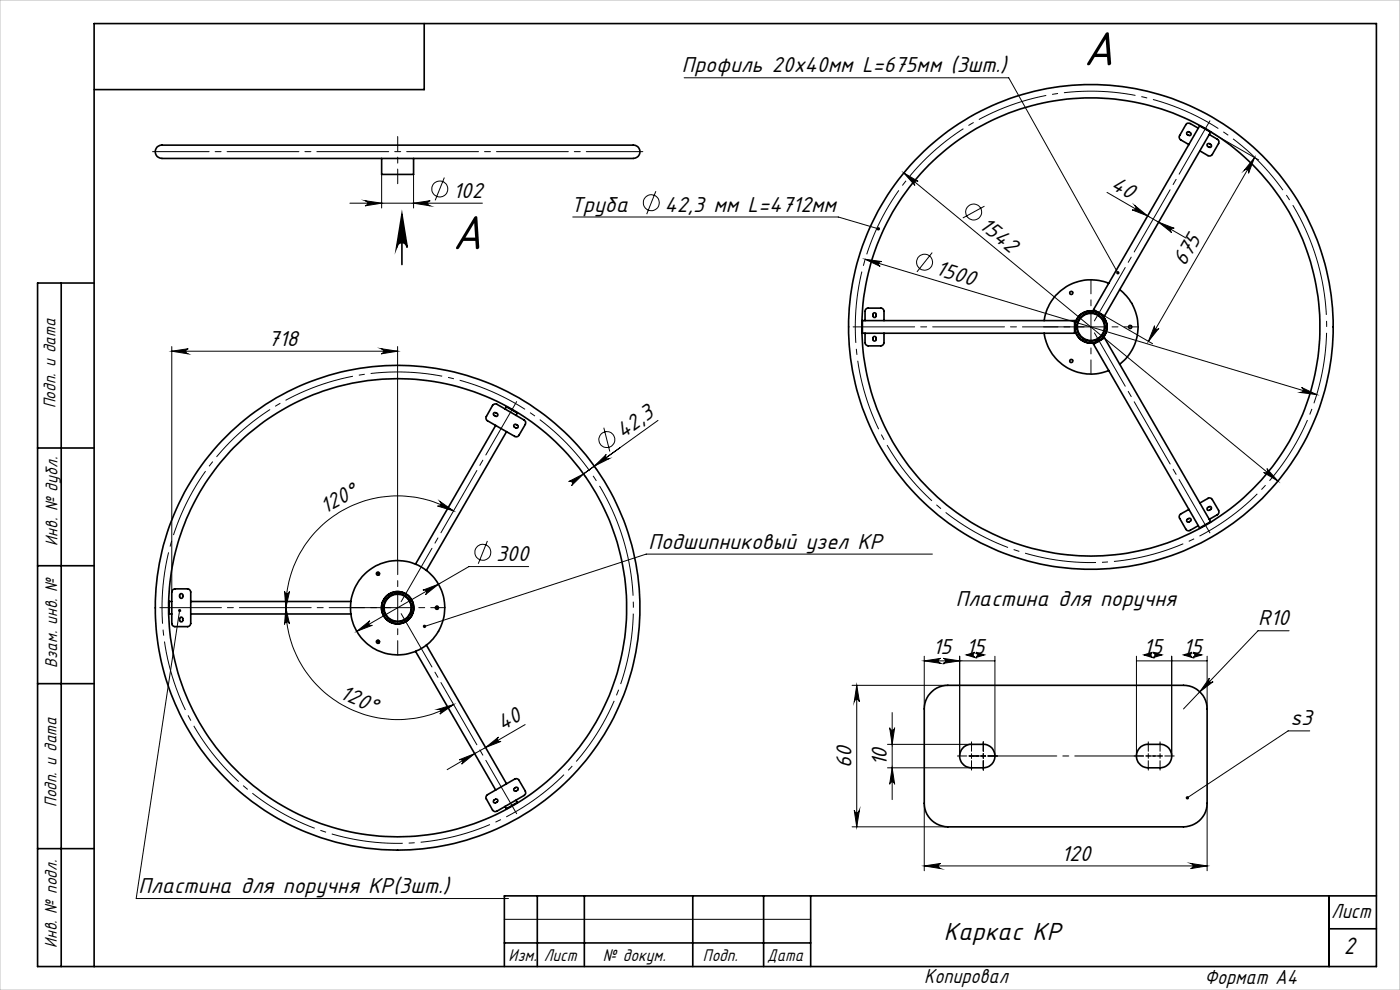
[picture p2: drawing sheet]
<svg xmlns="http://www.w3.org/2000/svg" width="297mm" height="210mm" viewBox="0 0 297 210" stroke-linecap="round" stroke-linejoin="round" font-family="sans-serif">
<g fill="none" stroke="#000" stroke-width=".21">
<path d="M145.1 16.5h68.9l23.1 41.4M81 37v7.1M87.7 37v7.1M94.3 37.7l-2 4.8M191.7 36.7l3.1 1.8a.54 .54 0 0 0-.8 .1 .54 .54 0 0 0 .1 .7zM191.7 36.7l79.4 65.4M256.8 28l10.2 5.9M266.1 33.4l-1.2 3.4a.56 .56 0 0 0-.2-.8 .56 .56 0 0 0-.8 .2zM266.1 33.4l-22.5 39M74.2 43.1h28.1M77.4 42.6l3.6 .5-3.6 .6a.55 .55 0 0 0 .6-.6 .55 .55 0 0 0-.6-.5zM87.7 43.1l3.6-.5a.55 .55 0 0 0-.6 .5 .55 .55 0 0 0 .6 .6z"/>
<path d="M121.5 46h56.3l8.5 2.5M139.1 40.6l-1.9 4.8M183.5 55l3.5 .5a.54 .54 0 0 0-.6 .3 .54 .54 0 0 0 .3 .7zM183.5 55l95.8 28.7M197.8 53.6l-3.3 4.1M208.8 43.7l-4.5 2.5M234.8 40.8l16.8 9.7M240.7 43.6l2.8 2.2-3.3-1.3a.54 .54 0 0 0 .7-.2 .54 .54 0 0 0-.2-.7zM245.8 47.1l3.3 1.3a.53 .53 0 0 0-.7 .2 .53 .53 0 0 0 .2 .7zM36.4 74.5l3.5-.5a.55 .55 0 0 0-.5 .5 .55 .55 0 0 0 .5 .6zM36.4 73.5v52.1M36.4 74.5h47.9"/>
<path d="M80.9 74l3.4 .5-3.4 .6a.55 .55 0 0 0 .5-.6 .55 .55 0 0 0-.5-.5zM84.3 73.5v45.3M231.4 69.3h.1M231.4 69.3v.1M234.3 67l10.2 5.9M244.9 69.1a.53 .53 0 0 0 .2 .7 .53 .53 0 0 0 .8-.2l-2.3 2.8zM126.1 98.9l.5 .8M126.1 98.9l-2.3 1.6M126.1 98.9l2.5-2.5a.53 .53 0 0 0-.1 .7 .53 .53 0 0 0 .7 .2zM128.1 90.7l1.3 5.1M139.6 89.2l-15.8 11.3M268.7 99.4l2.4 2.7-3-1.9a.53 .53 0 0 0 .7-.1 .53 .53 0 0 0-.1-.7z"/>
<path d="M276.1 82.2l3.2 1.5-3.5-.5a.55 .55 0 0 0 .7-.3 .55 .55 0 0 0-.4-.7zM93.3 106.4l2.9 2-3.4-1.1a.55 .55 0 0 0 .7-.2 .55 .55 0 0 0-.2-.7zM96.2 108.4a23.7 23.7 0 0 0-35.6 20.5 23.7 23.7 0 0 0 35.6 20.6M103.4 114.8l-1.9 4.8M120.7 102.2l3.1-1.7-2.6 2.5a.52 .52 0 0 0 .2-.7 .52 .52 0 0 0-.7-.1zM123.8 100.5l.6 .8M197.8 117.5h-60.7l-47 15.4M38.1 129.5l-9.2 61.1h79M60.4 125.4a.53 .53 0 0 0 .4 .5 .53 .53 0 0 0 .6-.4l-.8 3.4zM60.6 128.9l.8 3.5a.53 .53 0 0 0-.6-.5 .53 .53 0 0 0-.4 .6zM75.7 133.9l2.8-2.2a.55 .55 0 0 0-.2 .7 .55 .55 0 0 0 .7 .2zM80.1 121.7h.2"/>
<path d="M80.1 136.1h.2M80.2 121.6v.2M80.2 136.1v.1M84.3 128.9h.1M84.3 128.9v.1M89.7 125.2l3.3-1.3-2.8 2.2a.55 .55 0 0 0 .2-.7 .55 .55 0 0 0-.7-.2zM92.6 128.9h.1M92.7 128.9v.1M112.1 120.2h-12.6l-23.8 13.7M196.1 139.2v11.2M200.1 139.7l3.5 .5-3.5 .5a.53 .53 0 0 0 .5-.5 .53 .53 0 0 0-.5-.5zM203.6 139.2v21.2"/>
<path d="M205.1 138.9l1.7-.5a.68 .68 0 0 0 0 1zM207 138.4l1.8 .5-1.8 .5a.69 .69 0 0 0 0-1zM211.1 139.2v21.2M241.1 139.2v21.2M242.7 138.9l1.8-.5a.68 .68 0 0 0 0 1zM244.7 138.4l1.7 .5-1.7 .5a.69 .69 0 0 0 0-1zM248.6 139.2v21.2M251.2 138.9l1.7-.5a.65 .65 0 0 0 0 1zM253.1 138.4l1.8 .5-1.8 .5a.69 .69 0 0 0 0-1zM256.1 139.2v11.2M273.5 133.8h-6.6l-15.8 16.6M92.8 150.5l3.4-1-2.9 2a.55 .55 0 0 0 .2-.7 .55 .55 0 0 0-.7-.3z"/>
<path d="M103 158.6l2.8-2.3a.53 .53 0 0 0-.2 .8 .53 .53 0 0 0 .7 .2zM111.4 153.7l-16.5 9.6M180.8 145.4h20.3M181.8 145.4l.5 3.5a.55 .55 0 0 0-.5-.5 .55 .55 0 0 0-.6 .5zM181.8 145.4v30M188.3 157.9h17.8M188.7 154.4a.53 .53 0 0 0 .6 .5 .53 .53 0 0 0 .5-.5l-.5 3.5zM189.3 151.2v18.4M196.1 140.2h15M196.1 140.2l3.5-.5a.53 .53 0 0 0-.5 .5 .53 .53 0 0 0 .5 .5zM206.1 159.9v1M256.1 140.2h-15"/>
<path d="M256.6 143.9a.54 .54 0 0 0 0 .7 .54 .54 0 0 0 .8 0l-2.9 2.1zM277.8 155h-4.5l-21.4 14.2M97.4 161.2l3.3-1.3-2.8 2.2a.53 .53 0 0 0 .2-.7 .53 .53 0 0 0-.7-.2zM180.8 175.4h20.3M181.2 171.9a.55 .55 0 0 0 .6 .5 .55 .55 0 0 0 .5-.5l-.5 3.5zM188.3 162.9h17.8M189.3 162.9l.5 3.5a.53 .53 0 0 0-.5-.5 .53 .53 0 0 0-.6 .5zM196.1 170.4v14.3M205.6 160.4h1M256.1 170.4v14.3M107 195h65M196.1 183.7h60"/>
<path d="M196.1 183.7l3.5-.5a.55 .55 0 0 0-.5 .5 .55 .55 0 0 0 .5 .5zM252.6 183.2l3.5 .5-3.5 .5a.55 .55 0 0 0 .5-.5 .55 .55 0 0 0-.5-.5z"/>
<circle cx="93.3" cy="40.1" r="1.69"/>
<circle cx="138.2" cy="43" r="1.69"/>
<circle cx="196.1" cy="55.6" r="1.7"/>
<circle cx="206.6" cy="45" r="1.69"/>
<circle cx="128.8" cy="93.2" r="1.68"/>
<circle cx="102.4" cy="117.2" r="1.69"/>
</g>
<g fill="none" stroke="#000" stroke-width=".35">
<path d="M90 5v14h-70M33.3 31.2a4.9 4.9 0 0 1 3.1-.4h95.5a6.9 6.9 0 0 1 3.3 .3 1.5 1.5 0 0 1 .3 1.9 1.5 1.5 0 0 1-1.8 .6h-96.5a7.9 7.9 0 0 1-3.7-.3 1.43 1.43 0 0 1-.2-2.1zM81 33.6v3.4h6.7v-3.4M251.7 28.1l.4-.2 .4 .2a.32 .32 0 0 1 .1 .5 .32 .32 0 0 1-.4 .1l-.4-.2zM254.2 27.2l-1.7-1a.67 .67 0 0 0-.9 .2l-1.3 2.3a.68 .68 0 0 0 .2 1l1.7 1M254.5 26.7l2.3 1.3-22.5 39-2.3-1.3zM256.1 30.6l.4-.2 .4 .2a.33 .33 0 0 1 .1 .5 .33 .33 0 0 1-.5 .1l-.4-.3zM256.5 28.5l1.8 1.1a.62 .62 0 0 1 .2 .8l-1.3 2.4a.67 .67 0 0 1-.9 .2l-1.8-1M85.3 45.5l1.1 7a1.13 1.13 0 0 0-1.1-1.1 1.13 1.13 0 0 0-1.2 1.1zM85.3 45.5v10.6M13 60v145M20 60h-12v145h284v-200h-272v200"/>
<path d="M183 68h45v2.7h-45zM183.5 68v-2a.66 .66 0 0 1 .7-.6h2.7a.66 .66 0 0 1 .6 .6v2M183.5 70.7v2a.73 .73 0 0 0 .7 .7h2.7a.73 .73 0 0 0 .6-.7v-2M185.2 66.5a.33 .33 0 0 1 .4-.1 .33 .33 0 0 1 .2 .3v.3a.34 .34 0 0 1-.3 .3 .34 .34 0 0 1-.3-.3zM185.3 71.4a.33 .33 0 0 1 .4 0 .33 .33 0 0 1 .1 .3v.3a.34 .34 0 0 1-.3 .4 .34 .34 0 0 1-.3-.4zM221.5 70.7a10 10 0 0 0 13.7 7.9M232 73l2.3-1.3 22.5 39-2.3 1.3zM235.2 60.1a10 10 0 0 0-13.7 7.9M237.5 61.4a10 10 0 0 1 0 15.9M8 95h12M104.6 85.9l.4-.2 .4 .1 5.8 3.3a.65 .65 0 0 1 .2 .9l-1.3 2.3a.67 .67 0 0 1-.9 .3l-5.8-3.4a.71 .71 0 0 1-.2-.9zM104.8 87.6l.6 .1a.34 .34 0 0 1 .2 .4 .34 .34 0 0 1-.5 .2l-.4-.4z"/>
<path d="M105.2 90.2l-17 29.5M107.1 86.8l.3-.5 2.3 1.3-.2 .5M107.5 91.6l-17 29.4M109.1 90.1l.7 .1a.35 .35 0 0 1 .1 .5 .35 .35 0 0 1-.5 .1l-.4-.3zM251.8 110.2l.4-.2a.32 .32 0 0 1 .5 .1 .32 .32 0 0 1-.2 .5l-.3 .1a.34 .34 0 0 1-.4-.1 .34 .34 0 0 1 0-.4zM252.2 108l-1.7 1a.71 .71 0 0 0-.2 1l1.3 2.2a.67 .67 0 0 0 .9 .3l1.7-1M254.5 106.7l1.8-1a.67 .67 0 0 1 .9 .3l1.3 2.3a.67 .67 0 0 1-.2 .9l-1.8 1M256.2 107.7l.3-.2a.33 .33 0 0 1 .5 .1 .33 .33 0 0 1-.1 .4l-.3 .2a.34 .34 0 0 1-.5 0 .34 .34 0 0 1 .1-.5zM8 120h12M36.4 127.6h-.5v2.6h.5M36.8 125l3-.1a.73 .73 0 0 1 .7 .7v6.6a.73 .73 0 0 1-.7 .7h-2.7a.73 .73 0 0 1-.7-.7v-6.6zM38.2 126.1a.33 .33 0 0 1 .3-.2 .33 .33 0 0 1 .3 .4v.3a.34 .34 0 0 1-.4 .3 .34 .34 0 0 1-.3-.3z"/>
<path d="M38.3 130.9l.4 .2 .1 .5a.34 .34 0 0 1-.4 .3 .34 .34 0 0 1-.3-.3zM40.5 130.2h33.9M40.5 127.6h33.9M88.2 138.2l17 29.4M90.5 136.8l17 29.5M8 145h12M197.3 147.1a4.9 4.9 0 0 1 3.8-1.7h50a5 5 0 0 1 5 5v20a5 5 0 0 1-5 5h-50a5 5 0 0 1-5-5v-20l.3-1.8zM204.5 158.4l1.2-.5h2.9a2.49 2.49 0 0 1 2.5 2.5 2.49 2.49 0 0 1-2.5 2.5h-2.5a2.51 2.51 0 0 1-2.4-1.7 2.51 2.51 0 0 1 .8-2.8zM241.8 158.7l.6-.5 .8-.3h2.9a2.49 2.49 0 0 1 2.5 2.5 2.49 2.49 0 0 1-2.5 2.5h-2.5a2.49 2.49 0 0 1-2.3-1.5 2.49 2.49 0 0 1 .5-2.7zM103.3 168.7l5.9-3.4a.67 .67 0 0 1 .9 .2l1.3 2.3a.65 .65 0 0 1-.2 .9l-5.8 3.4a.67 .67 0 0 1-.9-.3l-1.4-2.4zM104.8 169.7l.3-.2a.34 .34 0 0 1 .5 .2 .34 .34 0 0 1-.2 .4l-.2 .2a.33 .33 0 0 1-.5-.1 .33 .33 0 0 1 .1-.5zM109.1 167.3l.3-.3a.35 .35 0 0 1 .5 .2 .35 .35 0 0 1-.1 .4l-.3 .2a.33 .33 0 0 1-.4-.1 .33 .33 0 0 1 0-.4z"/>
<path d="M109.5 169.7l.2 .5-2.3 1.3-.3-.4M8 180h12M114 190v15M124 190v15M147 190v15M162 190v15M172 190v15M282 190v15M282 197h10M292 190h-185v15M107 200h65"/>
<circle cx="227.3" cy="62.1" r=".33"/>
<circle cx="227.3" cy="76.6" r=".33"/>
<circle cx="231.4" cy="69.3" r="3.4"/>
<circle cx="231.4" cy="69.3" r="3"/>
<circle cx="231.4" cy="69.4" r="2.86"/>
<circle cx="231.4" cy="69.3" r="51.4"/>
<circle cx="231.4" cy="69.3" r="48.6"/>
<circle cx="231.4" cy="69.4" r="3.4"/>
<circle cx="239.8" cy="69.4" r=".34"/>
<circle cx="80.2" cy="136.1" r=".33"/>
<circle cx="80.2" cy="121.7" r=".33"/>
<circle cx="84.3" cy="128.9" r="3"/>
<circle cx="84.3" cy="128.9" r="3.4"/>
<circle cx="84.3" cy="128.9" r="2.86"/>
<circle cx="84.4" cy="128.9" r="48.6"/>
<circle cx="84.4" cy="128.9" r="10"/>
<circle cx="84.4" cy="128.9" r="51.4"/>
<circle cx="84.4" cy="128.9" r="3.4"/>
<circle cx="92.7" cy="128.9" r=".33"/>
</g>
<path d="M0 0h297v210h-297z" fill="none" stroke="#c0c0c0" stroke-width=".21"/>
<path d="M279.3 54.7a50 50 0 0 0-83.8-20.1 50 50 0 0 0 23 83 50 50 0 0 0 61.5-60.4l-.7-2.5M132.2 114.3a50 50 0 0 0-83.8-20.1 50 50 0 0 0 23 83 50 50 0 0 0 61.5-60.4l-.7-2.5" fill="none" stroke="#000" stroke-width=".21" stroke-dasharray="15.2 1.3 1.3 1.3" stroke-dashoffset="2.9" stroke-linecap="butt"/>
<path d="M136.4 32.2h-104" fill="none" stroke="#000" stroke-width=".21" stroke-dasharray="15.2 1.3 1.3 1.3" stroke-dashoffset="3.2"/>
<path d="M84.4 29v10" fill="none" stroke="#000" stroke-width=".21" stroke-dasharray="15.2 1.3 1.3 1.3" stroke-dashoffset="12.1"/>
<path d="M231.3 69.3h-9.9M231.4 69.2v-9.9M231.4 69.5v9.9M231.6 69.3h9.9M84.2 128.9h-9.9M84.4 128.8v-10M84.4 129v10M84.5 128.9h9.9" fill="none" stroke="#000" stroke-width=".21" stroke-dasharray="15.2 1.3 1.3 1.3" stroke-dashoffset="12.2"/>
<g fill="none" stroke="#000" stroke-width=".21" stroke-dasharray="15.2 1.3 1.3 1.3">
<path d="M80.1 121.7h-.3M80.1 136.1h-.3M80.2 121.5v-.2M80.2 121.8v.3M80.2 136v-.3M80.2 136.2v.3M80.3 121.7h.3M80.3 136.1h.3M92.6 128.9h-.3M92.7 128.8v-.3M92.7 129v.3M92.8 128.9h.3"/>
<path d="M206.1 159.4v-2M208.6 159.4v-2M243.6 159.4v-2M246.1 159.4v-2M205.1 160.4h-2M206.1 161.4v2M207.1 160.4h2M207.1 160.4h.5M207.6 160.4h-2M208.6 160.4v-.5M208.6 160.4h-.5M208.6 160.4v.5"/>
<path d="M208.6 160.4h.5M208.6 161.4v2M209.6 160.4h2M242.6 160.4h-2M243.6 160.4v-.5M243.6 160.4h-.5M243.6 160.4v.5M243.6 160.4h.5M243.6 161.4v2M244.6 160.4h2M244.6 160.4h.5M245.1 160.4h-2"/>
<path d="M246.1 160.4v-.5M246.1 160.4h-.5M246.1 160.4v.5M246.1 160.4h.5M246.1 161.4v2M247.1 160.4h2"/>
</g>
<path d="M209.6 160.4h33" fill="none" stroke="#000" stroke-width=".21" stroke-dasharray="15.2 1.3 1.3 1.3" stroke-dashoffset=".6"/>
<path d="M256.7 25.6l-24.5 42.5M181 69.3h49M109.6 85.2l-24.5 42.4M256.7 113l-24.5-42.4M33.9 128.9h49M109.6 172.6l-24.5-42.4" fill="none" stroke="#000" stroke-width=".21" stroke-dasharray="15.2 1.3 1.3 1.3" stroke-dashoffset="2.2"/>
<g fill="#000">
<path d="M85.3 45.5l1.1 7a1.13 1.13 0 0 0-1.1-1.1 1.13 1.13 0 0 0-1.2 1.1z"/>
<path d="M266.1 33.4l-1.2 3.4a.56 .56 0 0 0-.2-.8 .56 .56 0 0 0-.8 .2zM244.9 69.1a.53 .53 0 0 0 .2 .7 .53 .53 0 0 0 .8-.2l-2.3 2.8z"/>
<path d="M77.4 42.6l3.6 .5-3.6 .6a.55 .55 0 0 0 .6-.6 .55 .55 0 0 0-.6-.5zM87.7 43.1l3.6-.5a.55 .55 0 0 0-.6 .5 .55 .55 0 0 0 .6 .6z"/>
<path d="M245.8 47.1l3.3 1.3a.53 .53 0 0 0-.7 .2 .53 .53 0 0 0 .2 .7zM240.7 43.6l2.8 2.2-3.3-1.3a.54 .54 0 0 0 .7-.2 .54 .54 0 0 0-.2-.7z"/>
<path d="M126.1 98.9l2.5-2.5a.53 .53 0 0 0-.1 .7 .53 .53 0 0 0 .7 .2zM120.7 102.2l3.1-1.7-2.6 2.5a.52 .52 0 0 0 .2-.7 .52 .52 0 0 0-.7-.1z"/>
<path d="M268.7 99.4a.53 .53 0 0 1 .1 .7 .53 .53 0 0 1-.7 .1l3 1.9zM191.7 36.7l2.4 2.6a.54 .54 0 0 1-.1-.7 .54 .54 0 0 1 .8-.1z"/>
<path d="M276.1 82.2a.55 .55 0 0 1 .4 .7 .55 .55 0 0 1-.7 .3l3.5 .5zM183.5 55l3.2 1.5a.54 .54 0 0 1-.3-.7 .54 .54 0 0 1 .6-.3z"/>
<path d="M93.3 106.4l2.9 2-3.4-1.1a.55 .55 0 0 0 .7-.2 .55 .55 0 0 0-.2-.7zM60.4 125.4a.53 .53 0 0 0 .4 .5 .53 .53 0 0 0 .6-.4l-.8 3.4z"/>
<path d="M37.9 129.3a.33 .33 0 0 0 0 .5 .33 .33 0 0 0 .5-.2 .33 .33 0 0 0-.2-.4l-.1 .3 .1-.3zM89.8 132.6l-.1 .4 .4-.1-.4 .1a.36 .36 0 0 0 .5 .2 .36 .36 0 0 0 .2-.5 .36 .36 0 0 0-.6-.1zM186.1 48.3a.36 .36 0 0 0 .1 .5 .36 .36 0 0 0 .5-.2l-.4-.1 .4 .1a.35 .35 0 0 0-.2-.4 .35 .35 0 0 0-.4 .1zM236.9 57.6a.35 .35 0 0 0-.1 .5 .35 .35 0 0 0 .5 .1l-.2-.3 .2 .3 .2-.1a.37 .37 0 0 0-.1-.5 .37 .37 0 0 0-.5 0zM251.6 169v.4l.3-.2-.3 .2a.35 .35 0 0 0 .5 .1 .35 .35 0 0 0 0-.5 .35 .35 0 0 0-.5 0z"/>
<path d="M60.6 128.9l.8 3.5a.53 .53 0 0 0-.6-.5 .53 .53 0 0 0-.4 .6zM92.8 150.5l3.4-1-2.9 2a.55 .55 0 0 0 .2-.7 .55 .55 0 0 0-.7-.3z"/>
<path d="M75.7 133.9l3.3-1.3a.55 .55 0 0 1-.7-.2 .55 .55 0 0 1 .2-.7zM89.7 125.2a.55 .55 0 0 1 .7 .2 .55 .55 0 0 1-.2 .7l2.8-2.2zM36.4 74.5l3.5-.5a.55 .55 0 0 0-.5 .5 .55 .55 0 0 0 .5 .6zM80.9 74l3.4 .5-3.4 .6a.55 .55 0 0 0 .5-.6 .55 .55 0 0 0-.5-.5z"/>
<path d="M205.1 138.9l1.7-.5a.68 .68 0 0 0 0 1zM207 138.4l1.8 .5-1.8 .5a.69 .69 0 0 0 0-1z"/>
<path d="M242.7 138.9l1.8-.5a.68 .68 0 0 0 0 1zM244.7 138.4l1.7 .5-1.7 .5a.69 .69 0 0 0 0-1z"/>
<path d="M253.1 138.4l1.8 .5-1.8 .5a.69 .69 0 0 0 0-1zM251.2 138.9l1.7-.5a.65 .65 0 0 0 0 1z"/>
<path d="M103 158.6l2.8-2.3a.53 .53 0 0 0-.2 .8 .53 .53 0 0 0 .7 .2zM97.4 161.2l3.3-1.3-2.8 2.2a.53 .53 0 0 0 .2-.7 .53 .53 0 0 0-.7-.2z"/>
<path d="M181.8 145.4l.5 3.5a.55 .55 0 0 0-.5-.5 .55 .55 0 0 0-.6 .5zM181.2 171.9a.55 .55 0 0 0 .6 .5 .55 .55 0 0 0 .5-.5l-.5 3.5zM188.7 154.4a.53 .53 0 0 0 .6 .5 .53 .53 0 0 0 .5-.5l-.5 3.5zM189.3 162.9l.5 3.5a.53 .53 0 0 0-.5-.5 .53 .53 0 0 0-.6 .5z"/>
<path d="M196.1 183.7l3.5-.5a.55 .55 0 0 0-.5 .5 .55 .55 0 0 0 .5 .5zM252.6 183.2l3.5 .5-3.5 .5a.55 .55 0 0 0 .5-.5 .55 .55 0 0 0-.5-.5zM256.6 143.9l-2.1 2.8 2.9-2.1a.54 .54 0 0 1-.8 0 .54 .54 0 0 1 0-.7zM196.1 140.2l3.5-.5a.53 .53 0 0 0-.5 .5 .53 .53 0 0 0 .5 .5zM200.1 139.7l3.5 .5-3.5 .5a.53 .53 0 0 0 .5-.5 .53 .53 0 0 0-.5-.5z"/>
</g>
<g font-size="11.2">
<text x="229.8" y="13.8">А</text>
<text x="96" y="52.9">А</text>
</g>
<text font-size="5.8" x="200.2" y="199.3">Каркас КР</text>
<text font-size="5.6" x="285.1" y="202.4">2</text>
<g font-size="5.1">
<text x="144.7" y="15.3">Профиль 20х40мм L=675мм (3шт.)</text>
<text x="96.1" y="42">102</text>
<text x="235.4" y="39.8" transform="rotate(30 235.4 39.8)">40</text>
<text x="121.1" y="44.9">Труба</text>
<text x="141" y="44.9">42,3 мм L=4712мм</text>
<text x="207.5" y="48.2" transform="rotate(39 207.5 48.2)">1542</text>
<text x="198.3" y="58.2" transform="rotate(17 198.3 58.2)">1500</text>
<text x="251.4" y="56.7" transform="rotate(-60 251.4 56.7)">675</text>
<text x="56.9" y="73.4">718</text>
<text x="132.1" y="93.1" transform="rotate(-36 132.1 93.1)">42,3</text>
<text x="69" y="108.9" transform="rotate(-28 69 108.9)">120°</text>
<text x="105.2" y="119">300</text>
<text x="137.6" y="116.4">Подшипниковый узел КР</text>
<text x="202.7" y="128.6">Пластина для поручня</text>
<text x="266.9" y="132.6">R10</text>
<text x="197.9" y="138.7">15</text>
<text x="204.9" y="138.7">15</text>
<text x="242.6" y="138.7">15</text>
<text x="251" y="138.7">15</text>
<text x="71.9" y="148.2" transform="rotate(23 71.9 148.2)">120°</text>
<text x="106.6" y="155.2" transform="rotate(-30 106.6 155.2)">40</text>
<text x="273.8" y="153.9">s3</text>
<text x="180.6" y="162.9" transform="rotate(-90 180.6 162.9)">60</text>
<text x="188.1" y="162.6" transform="rotate(-90 188.1 162.6)">10</text>
<text x="225.2" y="182.5">120</text>
<text x="29.4" y="189.4">Пластина для поручня КР(3шт.)</text>
</g>
<g font-size="4.8">
<text x="282.4" y="194.7">Лист</text>
<text x="196" y="208.6">Копировал</text>
<text x="255.5" y="208.7">Формат А4</text>
</g>
<g font-size="4">
<text x="11.8" y="86.6" transform="rotate(-90 11.8 86.6)">Подп. и дата</text>
<text x="12.2" y="115.8" transform="rotate(-90 12.2 115.8)">Инв. № дубл.</text>
<text x="12.1" y="141.6" transform="rotate(-90 12.1 141.6)">Взам. инв. №</text>
<text x="12" y="171.2" transform="rotate(-90 12 171.2)">Подп. и дата</text>
<text x="12" y="201" transform="rotate(-90 12 201)">Инв. № подл.</text>
<text x="107.9" y="203.8">Изм.</text>
<text x="115.4" y="203.8">Лист</text>
<text x="127.9" y="203.8">№ докум.</text>
<text x="149.1" y="203.8">Подп.</text>
<text x="162.7" y="203.8">Дата</text>
</g>
</svg>
